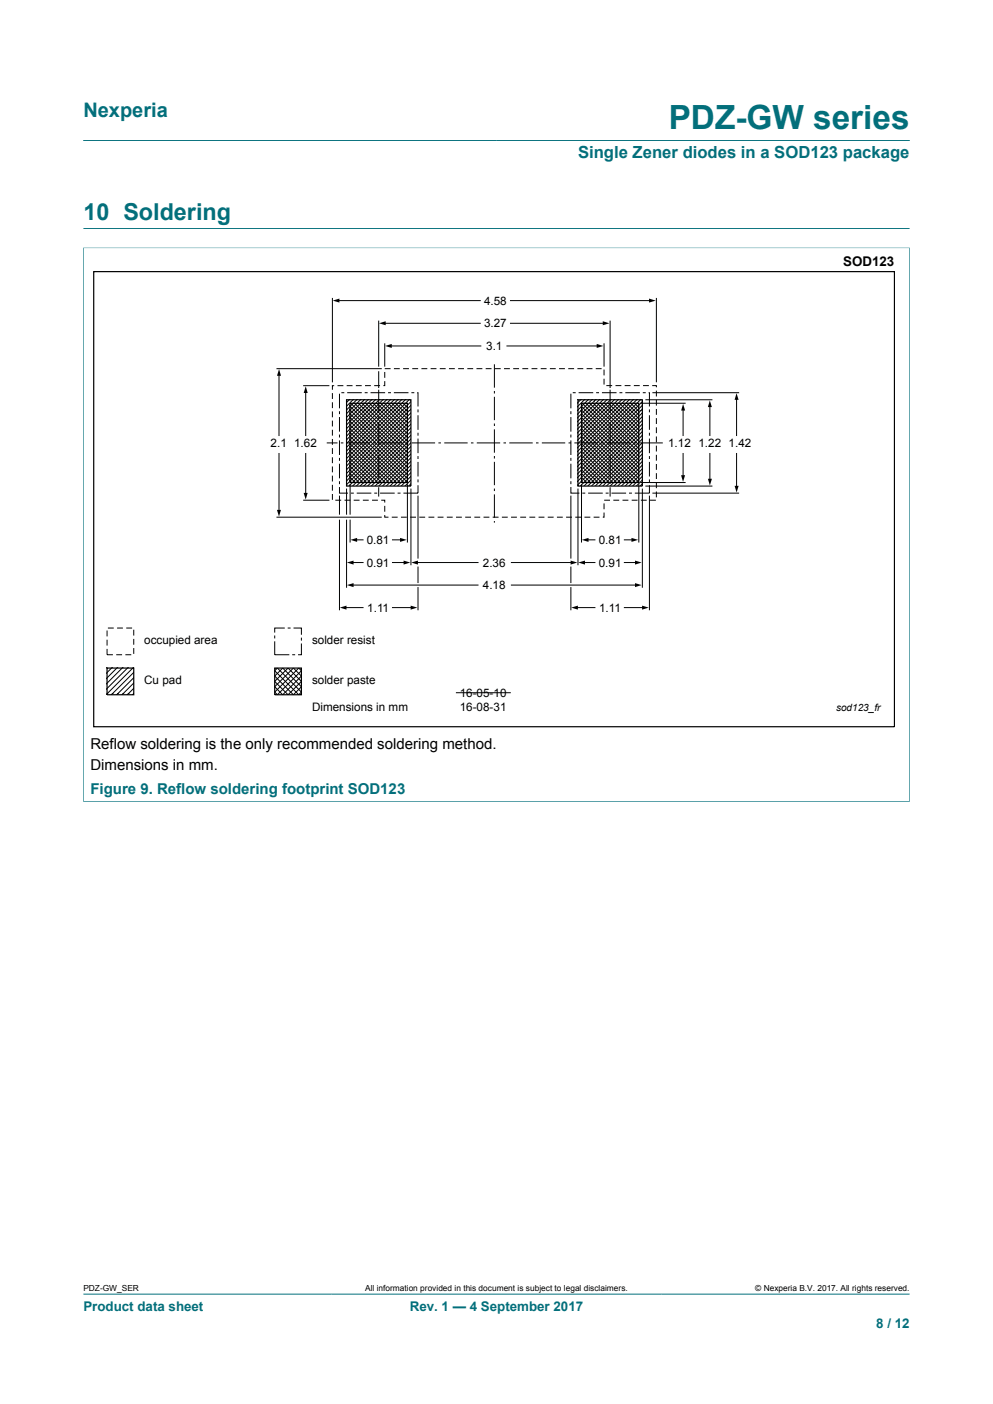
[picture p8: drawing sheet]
<svg xmlns="http://www.w3.org/2000/svg" width="210mm" height="297mm" viewBox="0 0 210 297" stroke-linecap="round" stroke-linejoin="round" font-family="sans-serif">
<path d="M17.6 29.7h174.8M17.6 52.4h174.8M17.6 52.4v117.2M17.6 48.3h174.8M192.4 52.4v117.2M17.6 169.5h174.8M17.6 273.8h174.8" fill="none" stroke="#036f7b" stroke-width=".21"/>
<path d="M19.8 57.5h169.4v96.2h-169.4zM73.3 84.6h13.6v18.2h-13.6zM74 85.3h12.2v16.8h-12.2zM122.2 84.6h13.6v18.2h-13.6zM123 85.3h12.1v16.8h-12.1zM22.6 141.3h5.7v5.7h-5.7zM58.1 141.3h5.6v5.7h-5.6z" fill="none" stroke="#000" stroke-width=".25"/>
<g fill="none" stroke="#000" stroke-width=".21">
<path d="M58.5 78h22.2M59 79.2v13M70.3 63v17.9M71.5 63.6h30.1M80.1 67.8v9.8M80.1 78.5v3.6M81.3 68.4h20.3M81.4 72.6v5M81.4 78.7v1.2M81.4 78h1.2M82.6 73.2h19.1M83.3 78h1.2"/>
<path d="M85.2 78h1.3M87.2 78h1.2M89.1 78h1.3M91.1 78h1.2M93 78h1.2M94.9 78h1.3M96.9 78h1.2M98.8 78h1.3M100.8 78h1.2M102.7 78h1.2M104.6 77.1v4.9M104.7 78h1.2"/>
<path d="M106.6 78h1.2M107.2 73.2h19.3M108 68.4h19.8M108 63.6h29.5M108.5 78h1.3M110.5 78h1.2M112.4 78h1.2M114.4 78h1.2M116.3 78h1.2M118.2 78h1.3M120.2 78h1.2M122.1 78h1.2"/>
<path d="M124.1 78h1.2M126 78h1.2M127.7 72.6v5M127.7 78.2v1.2M129 67.8v14.3M138.8 63v17.9M59 95.8v12.4M64.1 81.6h5.6M64.7 82.8v9.4M64.7 95.8v8.8M69.1 93.7h2.3M70.3 83.2v1.2"/>
<path d="M70.3 85.1v1.2M70.3 87v1.3M70.3 89v1.2M70.3 90.9v1.3M70.3 92.9v1.2M70.3 94.8v1.2M70.3 96.7v1.3M70.3 98.7v1.2M70.7 81.6h-.4v.9M71.8 83.3v3.1M71.8 87v.6M71.8 88.2v3.1"/>
<path d="M71.8 91.9v.6M71.8 93.2v3M71.8 96.9v.6M71.8 98.1v3.1M72.1 93.7h.5M72.2 83.1h.6M72.6 81.6h-1.2M73.3 81.6h1.3M73.3 93.7h5M73.4 83.1h3.1M73.9 85.8l12.3 12.3M73.9 86.6l12.3 12.3"/>
<path d="M73.9 87.4l.3 .3M73.9 88.2l12.3 12.2M73.9 89l12.3 12.2M73.9 89.8l12.3 12.2M73.9 90.6l11.5 11.5M73.9 91.4l.3 .2M73.9 92.2l10 9.9M73.9 93l9.2 9.1M73.9 93.7l8.4 8.4M73.9 94.5l7.6 7.6M73.9 95.3l6.8 6.8M73.9 96.1l6 6"/>
<path d="M73.9 96.9l.3 .2M73.9 97.7l4.4 4.4M73.9 98.5l3.6 3.6M73.9 99.3l2.8 2.8M74 84.5l-.8 .7M74.1 87.6l12.1 12.1M74.1 91.5l10.5 10.6M74.1 97l5 5.1M74.1 85.2l12.1 12.1M74.8 84.5l-1.6 1.5M74.9 85.2l11.3 11.3M75.5 84.5l-2.3 2.3"/>
<path d="M75.7 85.2l10.5 10.5M76.3 84.5l-3.1 3.1M76.5 85.2l9.7 9.7M76.5 81.6h-1.2M76.8 95l-3.6 3.7M77.1 84.5l-3.9 3.9M77.1 83.1h.6M77.3 85.2l8.9 8.9M77.9 84.5l-4.7 4.7M78.1 85.2l8.1 8.1M78.4 83.1h3M78.4 81.6h-1.2"/>
<path d="M78.7 84.5l-5.5 5.5M78.8 85.2l7.4 7.3M79 93.7h.5M79.1 81.6h1.3M79.5 84.5l-6.3 6.3M79.6 85.2l6.6 6.6M80.1 82.4v5M80.1 88.1v.5M80.1 89.3v5M80.1 95v.5M80.1 96.2v4.9M80.2 93.7h4.9"/>
<path d="M80.3 84.5l-7.1 7.1M80.4 85.2l5.8 5.8M81.1 84.5l-7.9 7.9M81.2 85.2l5 5M81.4 80.6v1h-.3M81.9 84.5l-8.7 8.7M82 85.2l4.2 4.2M82.1 83.1h.6M82.7 84.5l-9.5 9.4M82.8 85.2l3.4 3.4M83.3 83.1h3.1M83.4 84.5l-10.2 10.2"/>
<path d="M83.6 85.2l2.6 2.6M84.2 84.5l-11 11M84.4 85.2l1.8 1.8M85 84.5l-11.8 11.8M85.2 85.2l1 1M85.8 84.5l-12.6 12.6M85.8 93.7h.6M86 85.2l.2 .2M86.6 84.5l-13.4 13.4M86.9 85.7l-13.7 13.8M86.9 86.5l-13.7 13.8M86.9 87.3l-13.7 13.8"/>
<path d="M86.9 88.1l-13.7 13.7M86.9 88.9l-13.7 13.7M86.9 89.7l-13.1 13.1M86.9 91.3l-11.6 11.5M86.9 92l-10.8 10.8M86.9 84.9l-10.2 10.2M86.9 90.5l-10.2 10.2M86.9 92.8l-10 10M86.9 93.6l-9.2 9.2M86.9 94.4l-8.4 8.4M86.9 95.2l-7.6 7.6M86.9 96l-6.8 6.8"/>
<path d="M86.9 96.8l-6 6M86.9 97.6l-5.2 5.2M86.9 98.4l-4.5 4.4M86.9 99.2l-3.7 3.6M86.9 99.9l-2.9 2.9M87 83.1h.6M87.1 93.7h4.9M88.2 83.1h.2v2.9M88.4 86.6v.6M88.4 87.8v3.1M88.4 91.5v.7M88.4 92.8v3.1"/>
<path d="M88.4 96.5v.6M88.4 97.7v3.1M92.7 93.7h.5M94 93.7h4.9M99.6 93.7h.5M100.8 93.7h5M104.6 82.7v.5M104.6 83.9v5M104.6 89.6v.5M104.6 90.8v5M104.6 96.5v.5M104.6 97.7v4.9"/>
<path d="M106.5 93.7h.5M107.7 93.7h5M113.4 93.7h.5M114.6 93.7h4.9M120.2 93.7h.6M120.7 83.3v3.1M120.7 87v.6M120.7 88.2v3.1M120.7 91.9v.6M120.7 93.2v3M120.7 96.9v.6M120.7 98.1v3.1"/>
<path d="M121.1 83.1h.6M121.5 93.7h4.9M122.4 83.1h3.1M122.9 85.9l12.2 12.2M122.9 86.7l12.2 12.2M122.9 87.4l12.2 12.3M122.9 88.2l.2 .3M122.9 89l12.2 12.3M122.9 89.8l12.2 12.3M122.9 90.6l11.5 11.5M122.9 91.4l10.7 10.7M122.9 92.2l.2 .2"/>
<path d="M122.9 93l9.1 9.1M122.9 93.8l.2 .2M122.9 94.6l7.5 7.5M122.9 95.4l6.7 6.7M122.9 96.1l5.9 6M122.9 96.9l5.2 5.2M122.9 97.7l.2 .3M122.9 98.5l3.6 3.6M122.9 99.3l2.8 2.8M122.9 84.5l-.8 .7M123 88.4l12.1 12.1M123 92.3l9.8 9.8"/>
<path d="M123 93.9l8.2 8.2M123 97.9l4.3 4.2M123 85.2l12.1 12.1M123.7 84.5l-1.6 1.5M123.8 85.2l11.3 11.3M124.5 84.5l-2.4 2.3M124.6 85.2l10.5 10.5M125.3 84.5l-3.2 3.1M125.4 85.2l9.7 9.7M126.1 84.5l-4 3.9M126.1 83.1h.6M126.2 85.2l8.9 8.9"/>
<path d="M126.9 84.5l-4.8 4.7M127 85.2l8.1 8.2M127.1 93.7h.5M127.3 83.1h3.1M127.6 84.5l-5.5 5.5M127.7 80.1v1.3M127.8 85.2l7.3 7.4M128.2 81.6h1.3M128.4 93.7h4.9M128.4 84.5l-6.3 6.3M128.6 85.2l6.5 6.6M129 82.4v5"/>
<path d="M129 88.1v.5M129 89.3v5M129 95v.5M129 96.2v4.9M129.2 84.5l-7.1 7M129.4 85.2l5.7 5.8M130 84.5l-7.9 7.8M130.2 85.2l4.9 5M130.2 81.6h1.2M130.8 84.5l-8.7 8.6M130.9 85.2l4.2 4.2M131 83.1h.6"/>
<path d="M131.6 84.5l-9.5 9.4M131.7 85.2l3.4 3.4M132.1 81.6h1.2M132.2 83.1h3.1M132.4 84.5l-10.3 10.2M132.5 85.2l2.6 2.6M133.2 84.5l-11.1 11M133.3 85.2l1.8 1.8M134 84.5l-11.9 11.8M134 93.7h.5M134 81.6h1.3M134.1 85.2l1 1"/>
<path d="M134.8 84.5l-12.7 12.6M134.9 85.2l.2 .3M135.2 93.7h5M135.4 85.3h9.6M135.5 84.5l-13.4 13.4M135.9 84.9l-13.8 13.8M135.9 85.7l-13.8 13.8M135.9 86.5l-13.8 13.7M135.9 87.3l-13.8 13.7M135.9 88.1l-13.8 13.7M135.9 88.9l-13.8 13.7M135.9 89.7l-13.2 13.1"/>
<path d="M135.9 90.4l-12.4 12.4M135.9 91.2l-11.6 11.6M135.9 92l-10.8 10.8M135.9 92.8l-10 10M135.9 93.6l-9.3 9.2M135.9 94.4l-8.5 8.4M135.9 95.2l-7.7 7.6M135.9 96l-6.9 6.8M135.9 96.8l-6.1 6M135.9 97.6l-5.3 5.2M135.9 98.3l-4.5 4.5M135.9 99.1l-3.7 3.7"/>
<path d="M135.9 99.9l-2.9 2.9M135.9 83.1h.7M136 81.6h1.2M136.5 84.6h14.2M137.2 83.1h.1v2.9M137.3 86.6v.6M137.3 87.8v3.1M137.3 91.5v.7M137.3 92.8v3.1M137.3 96.5v.6M137.3 97.7v3.1M137.9 81.6h.9v.3"/>
<path d="M138 83.1h18.3M138.8 82.6v1.3M138.8 84.6v1.2M138.8 86.5v1.2M138.8 88.5v1.2M138.8 90.4v1.2M138.8 92.3v1.3M138.8 94.3v1.2M138.8 96.2v1.2M138.8 98.2v1.2M144.5 86.5v5.7M144.5 95.8v5.1"/>
<path d="M150.1 85.8v6.4M150.1 95.8v5.8M155.8 84.3v7.9M155.8 95.8v7.3M58.5 109.4h22.2M64.1 105.8h5.6M70.3 100.6v1.3M70.3 102.6v1.2M70.3 104.5v1.2M70.9 105.8h1.3M71.8 103v1.3h1.8M71.8 101.8v.6"/>
<path d="M71.8 104.8v4.1M71.8 109.9v19.2M72.9 105.8h1.2M73.3 103.4v5.5M73.3 109.9v14.4M73.9 100.1l2.1 2M73.9 100.9l1.3 1.2M73.9 101.7l.5 .4M74 102.4v6.5M74 109.9v4.9M74.2 104.3h.6M74.5 119h2.3"/>
<path d="M74.8 105.8h1.2M75.2 114.2h1.6M75.4 104.3h3.1M76.7 105.8h1.3M76.8 100.6l-2.3 2.2M78.7 105.8h1.2M79.1 104.3h.7M80.1 101.8v.6M80.1 103.1v1.9M80.4 104.3h3.1M80.6 105.8h.8v.5M81.4 109v.4h.7"/>
<path d="M81.4 107v1.2M82.9 109.4h1.2M83 114.2h1.9M83 119h2.6M84.1 104.3h.6M84.8 109.4h1.2M86.2 102.4v12.4M86.7 109.4h1.3M86.9 103.4v16.2M86.9 100.7l-2.1 2.1M86.9 101.5l-1.3 1.3M86.9 102.3l-.5 .5"/>
<path d="M88.1 119h13M88.4 102.6v1.7h-3.1M88.4 101.4v.6M88.4 104.8v13.4M88.4 119.9v3.4M88.7 109.4h1.2M90.6 109.4h1.3M92.6 109.4h1.2M94.5 109.4h1.2M96.4 109.4h1.3M98.4 109.4h1.2M100.3 109.4h1.3"/>
<path d="M102.3 109.4h1.2M104.2 109.4h1.2M104.6 103.3v.6M104.6 104.6v4.9M104.6 110.2v.4M106.1 109.4h1.3M108.1 109.4h1.2M108.2 119h12.8M110 109.4h1.3M112 109.4h1.2M113.9 109.4h1.2M115.8 109.4h1.3"/>
<path d="M117.8 109.4h1.2M119.7 109.4h1.3M120.7 103v1.3h1.8M120.7 101.8v.6M120.7 104.8v13.4M120.7 119.9v3.4M121.7 109.4h1.2M122.2 103.4v16.2M122.9 100.1l2 2M122.9 100.9l1.2 1.2M122.9 101.7l.4 .4M123 102.4v12.4"/>
<path d="M123.2 104.3h.6M123.4 119h2.4M123.6 109.4h1.2M124.2 114.2h1.6M124.4 104.3h3.1M125.5 109.4h1.3M127.7 108.4v1h-.2M127.7 106.5v1.2M127.8 105.8h1.2M128.1 104.3h.6M129 101.8v.6M129 103.1v1.9"/>
<path d="M129.3 104.3h3.1M129.7 105.8h1.2M131.7 105.8h1.2M132 114.2h1.8M132 119h2.6M133 104.3h.6M133.6 105.8h1.2M135.1 102.4v12.4M135.4 102.1h9.6M135.5 105.8h1.3M135.8 103.4v20.9M135.9 100.7l-2.1 2.1"/>
<path d="M135.9 101.5l-1.4 1.3M135.9 102.3l-.6 .5M136.5 102.8h14.2M137.3 102.6v1.7h-3M137.3 101.4v.6M137.3 104.8v24.3M137.5 105.8h1.2M138 104.3h18.3M138.8 100.1v1.2M138.8 102v1.3M138.8 104v1.2M22.6 137.3v1.2h1.3"/>
<path d="M22.6 133.4v1.2M22.6 135.3v1.3M22.8 132.9h1.3M24.6 138.5h1.2M24.8 132.9h1.2M26.5 138.5h1.3M26.7 132.9h1.2M28.3 133.2v1.2M28.3 135.1v1.3M28.3 137.1v1.2M58.1 135.7v2.8h3.1M58.1 134.4v.7"/>
<path d="M60.2 132.9h-2.1v.9M60.8 132.9h.7M61.8 138.5h.6M62.1 132.9h1.6v1.4M63.7 136.1v2.4h-.7M63.7 134.9v.6M73 128.5h3.8M74.5 123.8h26.6M83 128.5h4.1M88.4 124.2v4.9M108.2 123.8h26.4M120.7 124.2v4.9"/>
<path d="M121.9 128.5h3.9M132 128.5h4.1M23.7 141.2l-1.1 1.1M24.8 141.2l-2.2 2.3M25.9 141.2l-3.3 3.4M27 141.2l-4.4 4.5M28.2 141.2l-5.6 5.6M28.3 142.2l-4.8 4.8M28.3 143.3l-3.6 3.7M28.3 144.5l-2.5 2.5M28.3 145.6l-1.4 1.4M28.3 146.7l-.3 .3"/>
<path d="M58.1 141.9l.6-.6 5 5.1-.5 .6zM58.1 143l1.7-1.7 3.9 4-1.7 1.7zM58.1 144.1l2.8-2.8 2.8 2.8-2.8 2.9zM58.1 145.3l3.9-4 1.7 1.7-3.9 4zM58.1 146.4l5.1-5.1 .5 .6-5 5.1zM96.4 146.5h11.6"/>
</g>
<g fill="#000">
<path d="M59 78.1l.4 1.4h-.8zM70.4 63.6l1.4-.4v.8zM80.2 68.4l1.4-.4v.8zM81.4 73.2l1.4-.4v.8zM126.2 72.8l1.4 .4-1.4 .4zM127.5 68l1.4 .4-1.4 .4zM137.3 63.2l1.4 .4-1.4 .4zM64.7 81.7l.4 1.4h-.9zM144.5 85.4l.4 1.4h-.9zM150.1 84.7l.4 1.4h-.8zM155.8 83.2l.4 1.4h-.9zM58.6 107.9h.8l-.4 1.4z"/>
<path d="M64.2 104.3h.9l-.4 1.4zM73.4 119l1.4-.4v.8zM74.1 114.2l1.4-.4v.8zM84.6 113.8l1.4 .4-1.4 .4zM85.4 118.6l1.4 .4-1.4 .4zM87 119l1.4-.4v.8zM120.7 118.6l1.4 .4-1.4 .4zM122.3 119l1.4-.4v.8zM123 114.2l1.5-.4v.8zM133.5 113.8l1.5 .4-1.5 .4zM134.3 118.6l1.4 .4-1.4 .4zM144 100.5h.9l-.5 1.4z"/>
<path d="M149.7 101.3h.9l-.5 1.4zM155.4 102.8h.8l-.4 1.4zM71.9 128.5l1.4-.4v.9zM73.4 123.8l1.4-.4v.8zM86.8 128.1l1.5 .4-1.5 .5zM120.8 128.5l1.4-.4v.9zM134.3 123.4l1.4 .4-1.4 .4zM135.8 128.1l1.4 .4-1.4 .5z"/>
</g>
<text font-size="7.1" fill="#036f7b" x="141.4" y="27.2">PDZ-GW series</text>
<text font-size="4.9" fill="#036f7b" x="17.6" y="46.6">10 Soldering</text>
<text font-size="4.2" fill="#036f7b" x="17.6" y="24.8">Nexperia</text>
<text font-size="3.5" fill="#036f7b" x="122.2" y="33.5">Single Zener diodes in a SOD123 package</text>
<g font-size="3.2">
<text x="19.1" y="158.4">Reflow soldering is the only recommended soldering method.</text>
<text x="19.1" y="162.8">Dimensions in mm.</text>
</g>
<text font-size="3.2" fill="#036f7b" x="19.1" y="168">Figure 9. Reflow soldering footprint SOD123</text>
<text font-size="2.8" x="178.3" y="56.3">SOD123</text>
<g font-size="2.8" fill="#036f7b">
<text x="17.6" y="277.3">Product data sheet</text>
<text x="86.7" y="277.3">Rev. 1 — 4 September 2017</text>
<text x="185.3" y="281">8 / 12</text>
</g>
<g font-size="2.5">
<text x="102.4" y="64.5">4.58</text>
<text x="102.4" y="69.3">3.27</text>
<text x="102.8" y="74.1">3.1</text>
<text x="57.2" y="94.6">2.1</text>
<text x="62.2" y="94.6">1.62</text>
<text x="141.3" y="94.6">1.12</text>
<text x="147.7" y="94.6">1.22</text>
<text x="154.1" y="94.6">1.42</text>
<text x="77.5" y="115.1">0.81</text>
<text x="77.5" y="119.9">0.91</text>
<text x="102.1" y="119.9">2.36</text>
<text x="126.6" y="115.1">0.81</text>
<text x="126.6" y="119.9">0.91</text>
<text x="102.1" y="124.6">4.18</text>
<text x="77.7" y="129.4">1.11</text>
<text x="126.7" y="129.4">1.11</text>
<text x="30.5" y="136.3">occupied area</text>
<text x="66" y="136.3">solder resist</text>
<text x="30.5" y="144.8">Cu pad</text>
<text x="66" y="144.8">solder paste</text>
<text x="97.2" y="147.4">16-05-10</text>
<text x="66" y="150.3">Dimensions in mm</text>
<text x="97.2" y="150.3">16-08-31</text>
</g>
<text font-size="2.1" x="176.8" y="150.4">sod123_fr</text>
<g font-size="1.8">
<text x="17.6" y="273.1">PDZ-GW_SER</text>
<text x="77.2" y="273.1">All information provided in this document is subject to legal disclaimers.</text>
<text x="159.7" y="273.1">© Nexperia B.V. 2017. All rights reserved.</text>
</g>
</svg>
